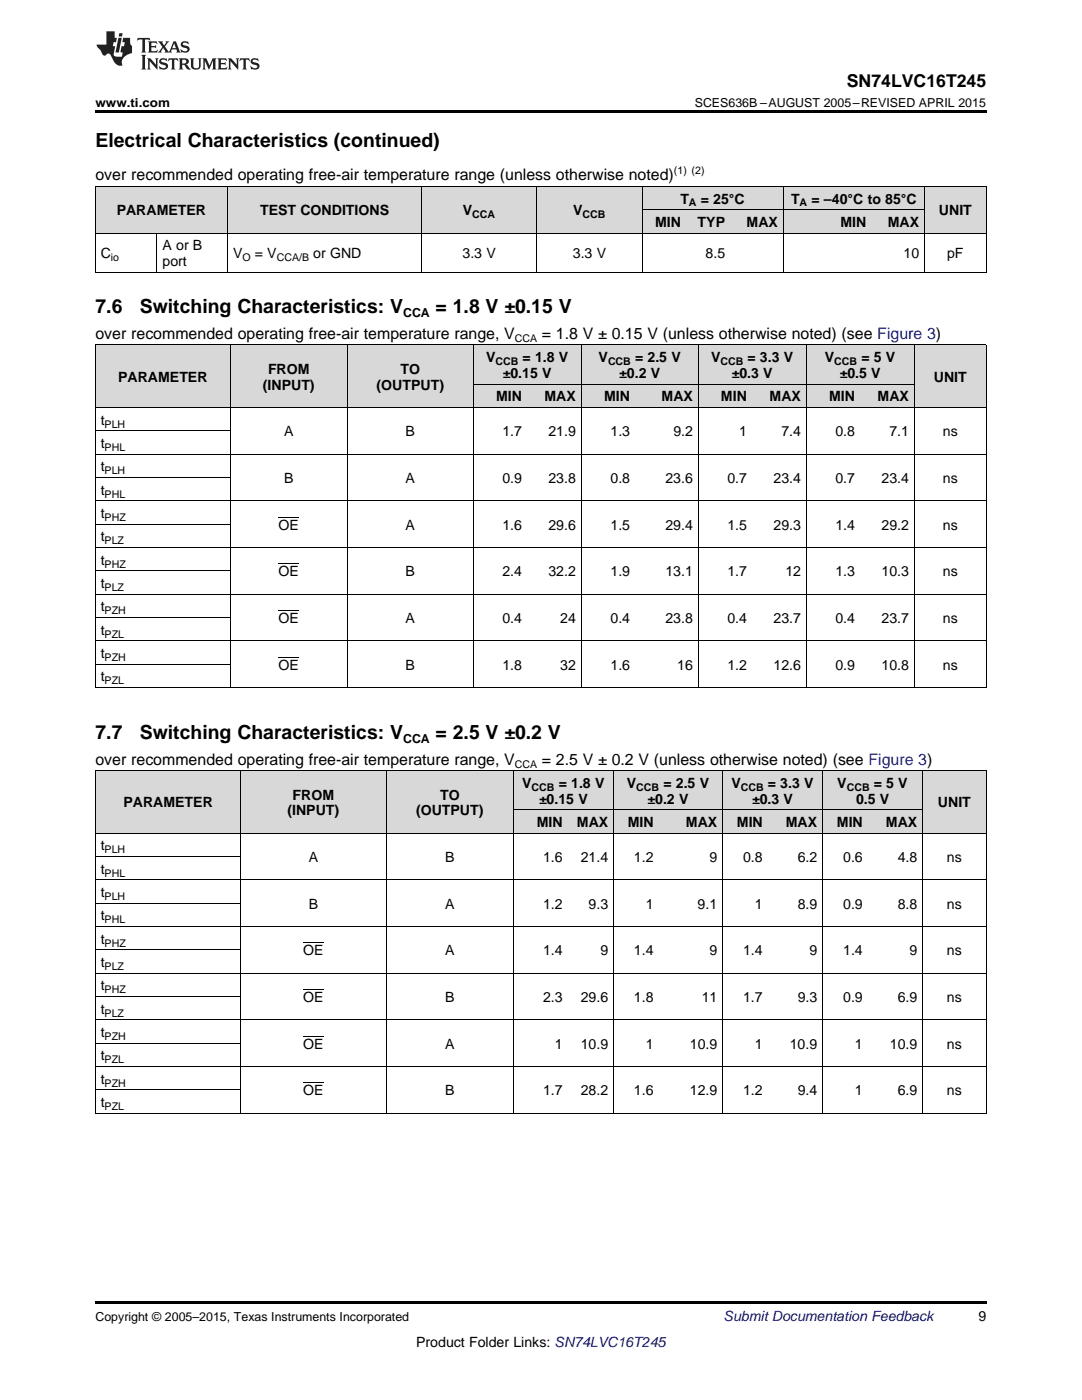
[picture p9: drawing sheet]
<svg xmlns="http://www.w3.org/2000/svg" width="216mm" height="279mm" viewBox="0 0 216 279" stroke-linecap="round" stroke-linejoin="round" font-family="sans-serif">
<g fill="#d8d8d8">
<path d="M19 153.8h29v12.5h-29z"/>
<path d="M48 153.8h29.1v12.5h-29.1z"/>
<path d="M77.1 153.8h25.4v12.5h-25.4z"/>
<path d="M102.5 161.7h10.9v4.6h-10.9z"/>
<path d="M113.4 161.7h9v4.6h-9z"/>
<path d="M122.4 161.7h9.1v4.6h-9.1z"/>
<path d="M131.5 161.7h12.7v4.6h-12.7z"/>
<path d="M144.2 161.7h9.1v4.6h-9.1z"/>
<path d="M153.3 161.7h10.9v4.6h-10.9z"/>
<path d="M164.2 161.7h9v4.6h-9z"/>
<path d="M173.2 161.7h10.9v4.6h-10.9z"/>
<path d="M184.1 153.8h12.7v12.5h-12.7z"/>
<path d="M102.5 153.8h10.9v7.9h-10.9z"/>
<path d="M113.4 153.8h9v7.9h-9z"/>
<path d="M122.4 153.8h9.1v7.9h-9.1z"/>
<path d="M131.5 153.8h12.7v7.9h-12.7z"/>
<path d="M144.2 153.8h9.1v7.9h-9.1z"/>
<path d="M153.3 153.8h10.9v7.9h-10.9z"/>
<path d="M164.2 153.8h9v7.9h-9z"/>
<path d="M173.2 153.8h10.9v7.9h-10.9z"/>
<path d="M19 68.9h27v12.5h-27z"/>
<path d="M46 68.9h23.3v12.5h-23.3z"/>
<path d="M69.3 68.9h25.2v12.5h-25.2z"/>
<path d="M94.5 76.7h10.7v4.7h-10.7z"/>
<path d="M105.2 76.7h10.8v4.7h-10.8z"/>
<path d="M116 76.7h10.8v4.7h-10.8z"/>
<path d="M126.8 76.7h12.5v4.7h-12.5z"/>
<path d="M139.3 76.7h10.8v4.7h-10.8z"/>
<path d="M150.1 76.7h10.8v4.7h-10.8z"/>
<path d="M160.9 76.7h10.8v4.7h-10.8z"/>
<path d="M171.7 76.7h10.8v4.7h-10.8z"/>
<path d="M182.5 68.9h14.3v12.5h-14.3z"/>
<path d="M94.5 68.9h10.7v7.8h-10.7z"/>
<path d="M105.2 68.9h10.8v7.8h-10.8z"/>
<path d="M116 68.9h10.8v7.8h-10.8z"/>
<path d="M126.8 68.9h12.5v7.8h-12.5z"/>
<path d="M139.3 68.9h10.8v7.8h-10.8z"/>
<path d="M150.1 68.9h10.8v7.8h-10.8z"/>
<path d="M160.9 68.9h10.8v7.8h-10.8z"/>
<path d="M171.7 68.9h10.8v7.8h-10.8z"/>
<path d="M19 37.3h12.4v9.3h-12.4z"/>
<path d="M31.4 37.3h14v9.3h-14z"/>
<path d="M45.4 37.3h22.9v9.3h-22.9z"/>
<path d="M68.3 37.3h15.9v9.3h-15.9z"/>
<path d="M84.2 37.3h22.9v9.3h-22.9z"/>
<path d="M107.1 37.3h21.1v9.3h-21.1z"/>
<path d="M128.2 41.9h8.8v4.7h-8.8z"/>
<path d="M137 41.9h8.8v4.7h-8.8z"/>
<path d="M145.8 41.9h10.6v4.7h-10.6z"/>
<path d="M156.4 41.9h17.6v4.7h-17.6z"/>
<path d="M174 41.9h10.5v4.7h-10.5z"/>
<path d="M184.5 37.3h12.3v9.3h-12.3z"/>
<path d="M128.2 37.3h8.8v4.6h-8.8z"/>
<path d="M137 37.3h8.8v4.6h-8.8z"/>
<path d="M145.8 37.3h10.6v4.6h-10.6z"/>
<path d="M156.4 37.3h17.6v4.6h-17.6z"/>
<path d="M174 37.3h10.5v4.6h-10.5z"/>
</g>
<g fill="#000">
<path d="M19 22h177.8v.5h-177.8zM19 54.4h.2zM45.3 54.4h.1zM84.1 54.4h.1zM107 54.4h.1zM128.1 54.4h.1zM136.9 54.4h.1zM145.7 54.4h.1zM156.2 54.4h.2zM173.8 54.4h.2zM184.4 54.4h.1zM196.7 54.4h.1z"/>
<path d="M19 137.2l.2 .1zM69.2 137.2l.1 .1zM94.4 137.2l.1 .1zM105.1 137.2l.1 .1zM115.9 137.2l.1 .1zM139.2 137.2l.1 .1zM150 137.2l.1 .1zM160.8 137.2l.1 .1zM171.6 137.2l.1 .1zM182.4 137.2l.1 .1zM196.7 137.2l.1 .1zM19 259.7h177.8v.5h-177.8z"/>
</g>
<g fill="none" stroke="#000" stroke-width=".2">
<path d="M19 37.2h177.8M19.1 37.2v17.2M45.4 37.2v17.2M84.1 37.2v17.2M107 37.2v17.2M128.1 37.2v17.2M156.3 37.2v17.2M184.4 37.2v17.2M196.8 37.2v17.2M19 54.3h177.8M19 46.5h177.8M31.3 46.5v7.9"/>
<path d="M128.2 41.9h56.3M19 68.8h177.8M19.1 68.9v68.4M45.9 68.9v68.4M69.3 68.9v68.4M94.4 68.9v68.4M94.5 76.7h87.9M116 68.9v68.4M139.3 68.9v68.4M160.8 68.9v68.4M182.4 68.9v68.4M196.8 68.9v68.4"/>
<path d="M19 100h177.8M19 95.3h27M19 90.6h177.8M19 86h27M19 81.3h177.8M19 118.6h177.8M19 113.9h27M19 109.3h177.8M19 104.6h27M19 137.2h177.8M19 132.6h27M19 127.9h177.8"/>
<path d="M19 123.2h27M19 153.8h177.8M19.1 153.8v68.4M48 153.8v68.4M77 153.8v68.4M102.4 153.8v68.4M122.4 153.8v68.4M144.2 153.8v68.4M164.1 153.8v68.4M184.1 153.8v68.4M196.8 153.8v68.4M19 175.6h177.8"/>
<path d="M19 170.9h29M19 166.3h177.8M102.5 161.6h81.6M19 198.9h29M19 194.2h177.8M19 189.6h29M19 184.9h177.8M19 180.3h29M19 217.5h29M19 212.8h177.8M19 208.2h29M19 203.5h177.8"/>
<path d="M19 222.2h177.8"/>
</g>
<g fill="#231f20">
<path d="M27.5 7.6l-.1 .5 .4-.2h.6v.1v2.1l-.2 .4h1l-.3-.4v-2.1l.1-.1h.5l.5 .2-.2-.5zM29.5 8.3l.2 .3v1.5l-.2 .4h1.8l.2-.6a1.04 1.04 0 0 1-1.3 .2v-.7h.6l.3 .2v-.6l-.3 .2h-.6v-.6l.8-.1 .4 .3-.2-.5zM31.5 8.3l.9 1.1-.9 1.1h.8l-.2-.2 .5-.7 .4 .7-.2 .2h1.5l-.1-.2 .1-.4h.9l.1 .4-.2 .2h1l-.3-.3-.7-1.9h-.5l-.9 2-.8-1 .9-1h-.8l.1 .3-.3 .5-.4-.6 .2-.2zM34.7 8.6l.4 1h-.7zM36.3 8.4a.63 .63 0 0 0-.2 .7 .63 .63 0 0 0 .6 .4l.6 .2 .1 .2a.75 .75 0 0 1-.7 .4 .75 .75 0 0 1-.6-.5l.1 .7 .1-.1a1.11 1.11 0 0 0 1.5-.6 1.13 1.13 0 0 0-1.2-.8l-.1-.4a1.04 1.04 0 0 1 1.2 .2l-.2-.5-.1 .1-.5-.2zM28.2 10.9l.2 .4v2.2l-.2 .4h1l-.3-.4v-2.2l.3-.4zM29.3 11.6l.3 .4v1.5l-.3 .4h.8l-.2-.4v-1.3l1.5 1.7v-1.9l.2-.4h-.7l.2 .4v.9l-1.1-1.3zM32 11.8a.62 .62 0 0 0-.2 .7 .62 .62 0 0 0 .6 .4l.6 .1 .1 .3a.76 .76 0 0 1-.7 .3 .76 .76 0 0 1-.6-.4l.1 .7 .1-.1a1.11 1.11 0 0 0 1.5-.6 1.13 1.13 0 0 0-1.2-.8l-.1-.4a1.04 1.04 0 0 1 1.2 .2l-.2-.6-.1 .1-.5-.1zM33.7 11.6l-.2 .6a.61 .61 0 0 1 .8-.3v1.6l-.2 .4h.9l-.2-.4v-1.6a.63 .63 0 0 1 .8 .3l-.2-.6zM35.6 11.6l.3 .4v1.5l-.3 .4h1l-.2-.2v-.8l.5 .2a.76 .76 0 0 0 1.2 .7l-1-1a.58 .58 0 0 0 .6-.5 .58 .58 0 0 0-.5-.6zM36.4 11.9h.1a.45 .45 0 0 1 .5 .1 .45 .45 0 0 1 .1 .5l-.7 .2zM37.9 11.6l.2 .2a2.17 2.17 0 0 0 .3 1.9 .99 .99 0 0 0 1.6-.6v-1.1l.2-.4h-.7l.2 .2a1.92 1.92 0 0 1-.2 1.8 .6 .6 0 0 1-.9-.5v-1.1l.2-.4zM40.4 11.6l.2 .4v1.5l-.2 .4h.7l-.2-.4v-1.4l.8 1.8 .8-1.8v1.4l-.2 .4h.9l-.2-.4v-1.5l.2-.4h-.8l-.6 1.5-.6-1.5zM43.4 11.6l.2 .4v1.5l-.2 .4h1.8l.2-.6a1.04 1.04 0 0 1-1.3 .1v-.6h.5l.4 .2v-.6l-.4 .2h-.5v-.7h.8l.3 .3-.1-.6zM45.5 11.6l.2 .4v1.5l-.2 .4h.7l-.2-.4v-1.3l1.5 1.7v-1.9l.2-.4h-.7l.2 .4v.9l-1.1-1.3zM47.9 11.6l-.1 .6a.61 .61 0 0 1 .8-.3v1.6l-.3 .4h1l-.3-.4 .1-1.6a.63 .63 0 0 1 .7 .3l-.1-.6zM50.2 11.8a.62 .62 0 0 0-.2 .7 .62 .62 0 0 0 .6 .4l.6 .1 .2 .3a.76 .76 0 0 1-.8 .3 .76 .76 0 0 1-.6-.4l.1 .7 .2-.1a1.11 1.11 0 0 0 1.5-.6 1.13 1.13 0 0 0-1.3-.8l-.1-.4a1.04 1.04 0 0 1 1.2 .2l-.1-.6-.2 .1-.5-.1z"/>
<path d="M21.2 6.3v2.6h-1.9l.1 .4 .7 .9a.91 .91 0 0 0 1 .8 .56 .56 0 0 1 .5-.3 .56 .56 0 0 1 .5 .3l.4 .8a1.53 1.53 0 0 0 1.9 1.2 1.54 1.54 0 0 1 1-2.1l.9-.3v-1.4a1.52 1.52 0 0 1-.3-1.6h-1.4l-.2 .8h.5l-.2 .8h-.4l-.2 1v.2l.4 .1-.2 .8a1.93 1.93 0 0 1-1.6-.3l.3-1.8h-.5l.2-.8h.4l.2-.8h-.4v-1.3zM23.6 7.6l-.6 2.9h.7l.6-2.9zM23.8 6.6l-.1 .7h.6l.2-.7z"/>
</g>
<path d="M55.6 112.6h4.1M55.6 103.2h4.1M55.6 131.2h4.1M55.6 121.9h4.1M60.5 197.5h4.1M60.5 188.2h4.1M60.5 216.1h4.1M60.5 206.8h4.1" fill="none" stroke="#000" stroke-width=".2"/>
<g font-size="3.9">
<text x="19" y="29.3">Electrical Characteristics (continued)</text>
<text x="19" y="62.5">7.6</text>
<text x="27.9" y="62.5">Switching Characteristics: V</text>
<text x="86.9" y="62.5">= 1.8 V ±0.15 V</text>
<text x="19" y="147.4">7.7</text>
<text x="27.9" y="147.4">Switching Characteristics: V</text>
<text x="86.9" y="147.4">= 2.5 V ±0.2 V</text>
</g>
<text font-size="3.5" x="169" y="17.3">SN74LVC16T245</text>
<g font-size="3.2">
<text x="19" y="36">over recommended operating free-air temperature range (unless otherwise noted)</text>
<text x="19" y="67.6">over recommended operating free-air temperature range, V</text>
<text x="108.1" y="67.6">= 1.8 V ± 0.15 V (unless otherwise noted) (see Figure 3)</text>
<text x="19" y="152.6">over recommended operating free-air temperature range, V</text>
<text x="108.1" y="152.6">= 2.5 V ± 0.2 V (unless otherwise noted) (see Figure 3)</text>
</g>
<g font-size="2.8">
<text x="135.8" y="40.6">T</text>
<text x="139.8" y="40.6">= 25°</text>
<text x="146.6" y="40.6">C</text>
<text x="157.9" y="40.6">T</text>
<text x="161.9" y="40.6">= –40°C to 85°C</text>
<text x="23.3" y="43">PARAMETER</text>
<text x="51.9" y="43">TEST CONDITIONS</text>
<text x="92.4" y="43">V</text>
<text x="114.4" y="43">V</text>
<text x="130.7" y="45.3">MIN</text>
<text x="139.2" y="45.3">TYP</text>
<text x="149" y="45.3">MAX</text>
<text x="167.7" y="45.3">MIN</text>
<text x="177.2" y="45.3">MAX</text>
<text x="187.4" y="43">UNIT</text>
<text x="20.1" y="51.5">C</text>
<text x="32.4" y="50">A or B</text>
<text x="32.4" y="53.1">port</text>
<text x="46.5" y="51.5">V</text>
<text x="50.8" y="51.5">= V</text>
<text x="62.5" y="51.5">or GND</text>
<text x="92.3" y="51.5">3.3 V</text>
<text x="114.3" y="51.5">3.3 V</text>
<text x="140.8" y="51.5">8.5</text>
<text x="180.3" y="51.5">10</text>
<text x="189" y="51.5">pF</text>
<text x="23.6" y="76.2">PARAMETER</text>
<text x="52.5" y="77.8">(INPUT)</text>
<text x="53.5" y="74.6">FROM</text>
<text x="75.1" y="77.8">(OUTPUT)</text>
<text x="79.9" y="74.6">TO</text>
<text x="97" y="72.3">V</text>
<text x="100.3" y="75.5">±0.15 V</text>
<text x="104.3" y="72.3">=</text>
<text x="106.8" y="72.3">1.8 V</text>
<text x="119.5" y="72.3">V</text>
<text x="123.6" y="75.5">±0.2 V</text>
<text x="126.7" y="72.3">= 2.5 V</text>
<text x="141.9" y="72.3">V</text>
<text x="146" y="75.5">±0.3 V</text>
<text x="149.2" y="72.3">=</text>
<text x="151.6" y="72.3">3.3 V</text>
<text x="164.6" y="72.3">V</text>
<text x="167.6" y="75.5">±0.5 V</text>
<text x="171.9" y="72.3">= 5 V</text>
<text x="186.3" y="76.2">UNIT</text>
<text x="99" y="80.1">MIN</text>
<text x="108.7" y="80.1">MAX</text>
<text x="120.5" y="80.1">MIN</text>
<text x="132" y="80.1">MAX</text>
<text x="143.9" y="80.1">MIN</text>
<text x="153.6" y="80.1">MAX</text>
<text x="165.4" y="80.1">MIN</text>
<text x="175.1" y="80.1">MAX</text>
<text x="20.1" y="84.8">t</text>
<text x="20.1" y="89.4">t</text>
<text x="56.7" y="87.1">A</text>
<text x="80.9" y="87.1">B</text>
<text x="100.3" y="87.1">1.7</text>
<text x="109.4" y="87.1">21.9</text>
<text x="121.8" y="87.1">1.3</text>
<text x="134.4" y="87.1">9.2</text>
<text x="147.5" y="87.1">1</text>
<text x="155.9" y="87.1">7.4</text>
<text x="166.7" y="87.1">0.8</text>
<text x="177.5" y="87.1">7.1</text>
<text x="188.1" y="87.1">ns</text>
<text x="20.1" y="94.1">t</text>
<text x="20.1" y="98.7">t</text>
<text x="56.7" y="96.4">B</text>
<text x="80.9" y="96.4">A</text>
<text x="100.3" y="96.4">0.9</text>
<text x="109.4" y="96.4">23.8</text>
<text x="121.8" y="96.4">0.8</text>
<text x="132.8" y="96.4">23.6</text>
<text x="145.1" y="96.4">0.7</text>
<text x="154.3" y="96.4">23.4</text>
<text x="166.7" y="96.4">0.7</text>
<text x="175.9" y="96.4">23.4</text>
<text x="188.1" y="96.4">ns</text>
<text x="20.1" y="103.4">t</text>
<text x="55.6" y="105.7">OE</text>
<text x="80.9" y="105.7">A</text>
<text x="100.3" y="105.7">1.6</text>
<text x="109.4" y="105.7">29.6</text>
<text x="121.8" y="105.7">1.5</text>
<text x="132.8" y="105.7">29.4</text>
<text x="145.1" y="105.7">1.5</text>
<text x="154.3" y="105.7">29.3</text>
<text x="166.7" y="105.7">1.4</text>
<text x="175.9" y="105.7">29.2</text>
<text x="188.1" y="105.7">ns</text>
<text x="20.1" y="108.1">t</text>
<text x="20.1" y="112.7">t</text>
<text x="20.1" y="117.4">t</text>
<text x="55.6" y="115">OE</text>
<text x="80.9" y="115">B</text>
<text x="100.3" y="115">2.4</text>
<text x="109.4" y="115">32.2</text>
<text x="121.8" y="115">1.9</text>
<text x="132.8" y="115">13.1</text>
<text x="145.1" y="115">1.7</text>
<text x="156.7" y="115">12</text>
<text x="166.7" y="115">1.3</text>
<text x="175.9" y="115">10.3</text>
<text x="188.1" y="115">ns</text>
<text x="20.1" y="122">t</text>
<text x="55.6" y="124.4">OE</text>
<text x="80.9" y="124.4">A</text>
<text x="100.3" y="124.4">0.4</text>
<text x="111.8" y="124.4">24</text>
<text x="121.8" y="124.4">0.4</text>
<text x="132.8" y="124.4">23.8</text>
<text x="145.1" y="124.4">0.4</text>
<text x="154.3" y="124.4">23.7</text>
<text x="166.7" y="124.4">0.4</text>
<text x="175.9" y="124.4">23.7</text>
<text x="188.1" y="124.4">ns</text>
<text x="20.1" y="126.7">t</text>
<text x="20.1" y="131.3">t</text>
<text x="20.1" y="136">t</text>
<text x="55.6" y="133.7">OE</text>
<text x="80.9" y="133.7">B</text>
<text x="100.3" y="133.7">1.8</text>
<text x="111.8" y="133.7">32</text>
<text x="121.8" y="133.7">1.6</text>
<text x="135.1" y="133.7">16</text>
<text x="145.1" y="133.7">1.2</text>
<text x="154.3" y="133.7">12.6</text>
<text x="166.7" y="133.7">0.9</text>
<text x="175.9" y="133.7">10.8</text>
<text x="188.1" y="133.7">ns</text>
<text x="24.6" y="161.1">PARAMETER</text>
<text x="58.4" y="159.6">FROM</text>
<text x="87.8" y="159.6">TO</text>
<text x="104.2" y="157.2">V</text>
<text x="107.6" y="160.4">±0.15 V</text>
<text x="111.5" y="157.2">=</text>
<text x="114" y="157.2">1.8 V</text>
<text x="125.1" y="157.2">V</text>
<text x="129.2" y="160.4">±0.2 V</text>
<text x="132.4" y="157.2">= 2.5 V</text>
<text x="145.9" y="157.2">V</text>
<text x="150.1" y="160.4">±0.3 V</text>
<text x="153.2" y="157.2">= 3.3 V</text>
<text x="167.1" y="157.2">V</text>
<text x="170.8" y="160.4">0.5 V</text>
<text x="174.3" y="157.2">= 5 V</text>
<text x="187.1" y="161.1">UNIT</text>
<text x="57.4" y="162.7">(INPUT)</text>
<text x="83" y="162.7">(OUTPUT)</text>
<text x="107.1" y="165.1">MIN</text>
<text x="115.1" y="165.1">MAX</text>
<text x="125.3" y="165.1">MIN</text>
<text x="136.9" y="165.1">MAX</text>
<text x="147" y="165.1">MIN</text>
<text x="156.8" y="165.1">MAX</text>
<text x="167" y="165.1">MIN</text>
<text x="176.8" y="165.1">MAX</text>
<text x="20.1" y="169.7">t</text>
<text x="61.6" y="172">A</text>
<text x="88.8" y="172">B</text>
<text x="108.4" y="172">1.6</text>
<text x="115.9" y="172">21.4</text>
<text x="126.5" y="172">1.2</text>
<text x="141.6" y="172">9</text>
<text x="148.3" y="172">0.8</text>
<text x="159.2" y="172">6.2</text>
<text x="168.2" y="172">0.6</text>
<text x="179.1" y="172">4.8</text>
<text x="188.9" y="172">ns</text>
<text x="20.1" y="174.4">t</text>
<text x="20.1" y="179">t</text>
<text x="20.1" y="183.7">t</text>
<text x="61.6" y="181.4">B</text>
<text x="88.8" y="181.4">A</text>
<text x="108.4" y="181.4">1.2</text>
<text x="117.4" y="181.4">9.3</text>
<text x="128.9" y="181.4">1</text>
<text x="139.2" y="181.4">9.1</text>
<text x="150.6" y="181.4">1</text>
<text x="159.2" y="181.4">8.9</text>
<text x="168.2" y="181.4">0.9</text>
<text x="179.1" y="181.4">8.8</text>
<text x="188.9" y="181.4">ns</text>
<text x="20.1" y="188.3">t</text>
<text x="60.5" y="190.7">OE</text>
<text x="88.8" y="190.7">A</text>
<text x="108.4" y="190.7">1.4</text>
<text x="119.8" y="190.7">9</text>
<text x="126.5" y="190.7">1.4</text>
<text x="141.6" y="190.7">9</text>
<text x="148.3" y="190.7">1.4</text>
<text x="161.5" y="190.7">9</text>
<text x="168.2" y="190.7">1.4</text>
<text x="181.5" y="190.7">9</text>
<text x="188.9" y="190.7">ns</text>
<text x="20.1" y="193">t</text>
<text x="20.1" y="197.7">t</text>
<text x="20.1" y="202.3">t</text>
<text x="60.5" y="200">OE</text>
<text x="88.8" y="200">B</text>
<text x="108.4" y="200">2.3</text>
<text x="115.9" y="200">29.6</text>
<text x="126.5" y="200">1.8</text>
<text x="140" y="200">11</text>
<text x="148.3" y="200">1.7</text>
<text x="159.2" y="200">9.3</text>
<text x="168.2" y="200">0.9</text>
<text x="179.1" y="200">6.9</text>
<text x="188.9" y="200">ns</text>
<text x="20.1" y="207">t</text>
<text x="60.5" y="209.3">OE</text>
<text x="88.8" y="209.3">A</text>
<text x="110.7" y="209.3">1</text>
<text x="115.9" y="209.3">10.9</text>
<text x="128.9" y="209.3">1</text>
<text x="137.7" y="209.3">10.9</text>
<text x="150.6" y="209.3">1</text>
<text x="157.6" y="209.3">10.9</text>
<text x="170.6" y="209.3">1</text>
<text x="177.6" y="209.3">10.9</text>
<text x="188.9" y="209.3">ns</text>
<text x="20.1" y="211.6">t</text>
<text x="20.1" y="216.3">t</text>
<text x="20.1" y="220.9">t</text>
<text x="60.5" y="218.6">OE</text>
<text x="88.8" y="218.6">B</text>
<text x="108.4" y="218.6">1.7</text>
<text x="115.9" y="218.6">28.2</text>
<text x="126.5" y="218.6">1.6</text>
<text x="137.7" y="218.6">12.9</text>
<text x="148.3" y="218.6">1.2</text>
<text x="159.2" y="218.6">9.4</text>
<text x="170.6" y="218.6">1</text>
<text x="179.1" y="218.6">6.9</text>
<text x="188.9" y="218.6">ns</text>
<text x="195.3" y="263.6">9</text>
<text x="83" y="268.9">Product Folder Links: SN74LVC16T245</text>
</g>
<text font-size="2.8" fill="#0000c8" x="144.4" y="263.6">Submit Documentation Feedback</text>
<g font-size="2.5">
<text x="19" y="21.4">www.ti.com</text>
<text x="138.6" y="21.4">SCES636B –AUGUST 2005–REVISED APRIL 2015</text>
<text x="80.4" y="63.3">CCA</text>
<text x="80.4" y="148.2">CCA</text>
<text x="19" y="263.6">Copyright © 2005–2015, Texas Instruments Incorporated</text>
</g>
<g font-size="2.1">
<text x="134.5" y="34.7">(1) (2)</text>
<text x="137.5" y="41.2">A</text>
<text x="159.6" y="41.2">A</text>
<text x="94.2" y="43.5">CCA</text>
<text x="116.2" y="43.5">CCB</text>
<text x="22.1" y="52.1">io</text>
<text x="48.4" y="52.1">O</text>
<text x="55.2" y="52.1">CCA/B</text>
<text x="102.7" y="68.3">CCA</text>
<text x="98.9" y="72.8">CCB</text>
<text x="121.3" y="72.8">CCB</text>
<text x="143.8" y="72.8">CCB</text>
<text x="166.5" y="72.8">CCB</text>
<text x="20.9" y="85.3">PLH</text>
<text x="20.9" y="90">PHL</text>
<text x="20.9" y="94.7">PLH</text>
<text x="20.9" y="99.3">PHL</text>
<text x="20.9" y="104">PHZ</text>
<text x="20.9" y="108.6">PLZ</text>
<text x="20.9" y="113.3">PHZ</text>
<text x="20.9" y="117.9">PLZ</text>
<text x="20.9" y="122.6">PZH</text>
<text x="20.9" y="127.2">PZL</text>
<text x="20.9" y="131.9">PZH</text>
<text x="20.9" y="136.6">PZL</text>
<text x="102.7" y="153.2">CCA</text>
<text x="106.1" y="157.8">CCB</text>
<text x="127" y="157.8">CCB</text>
<text x="147.8" y="157.8">CCB</text>
<text x="168.9" y="157.8">CCB</text>
<text x="20.9" y="170.3">PLH</text>
<text x="20.9" y="174.9">PHL</text>
<text x="20.9" y="179.6">PLH</text>
<text x="20.9" y="184.3">PHL</text>
<text x="20.9" y="188.9">PHZ</text>
<text x="20.9" y="193.6">PLZ</text>
<text x="20.9" y="198.2">PHZ</text>
<text x="20.9" y="202.9">PLZ</text>
<text x="20.9" y="207.5">PZH</text>
<text x="20.9" y="212.2">PZL</text>
<text x="20.9" y="216.9">PZH</text>
<text x="20.9" y="221.5">PZL</text>
</g>
</svg>
